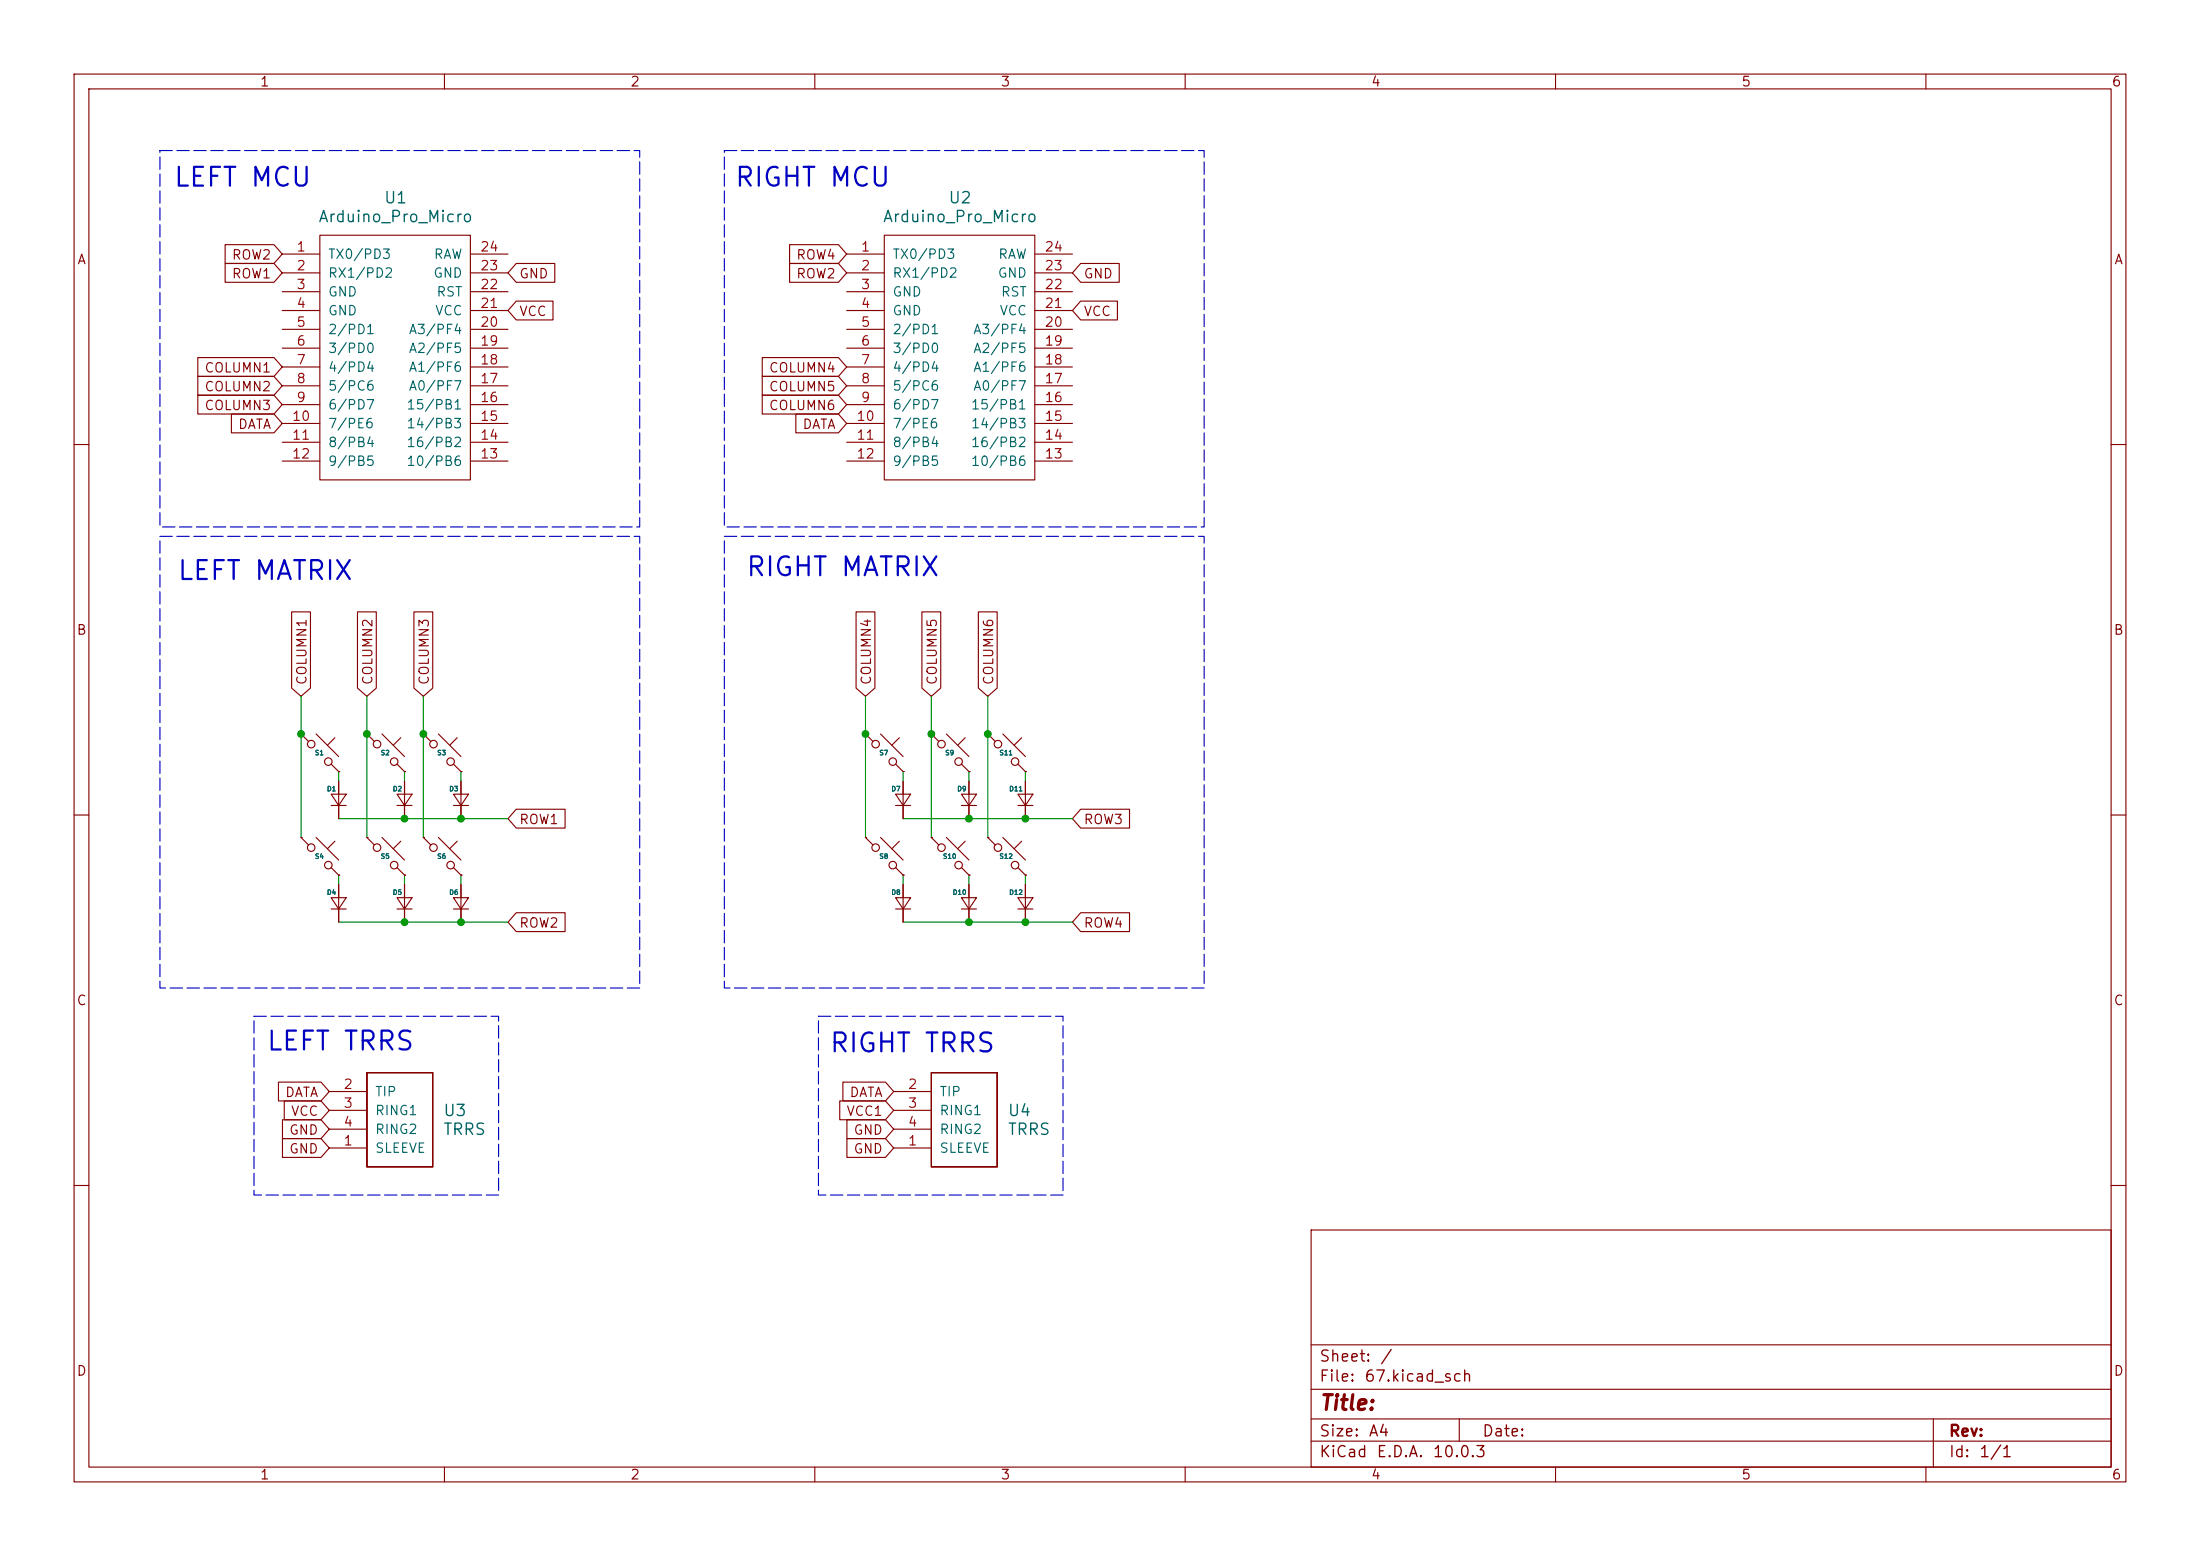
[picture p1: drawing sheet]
<svg xmlns="http://www.w3.org/2000/svg" width="297mm" height="210mm" viewBox="0 0 297 210" stroke-linecap="round" stroke-linejoin="round" font-family="sans-serif">
<g fill="none" stroke="#840000" stroke-width=".15">
<path d="M10 10h277v190h-277zM12 12h273v186h-273zM60 10v2M110 10v2M160 10v2M210 10v2M260 10v2M30.4 35.6h6.6l1.1 1.2-1.1 1.3h-6.6zM30.4 33h6.6l1.1 1.3-1.1 1.3h-6.6zM38.1 34.3h5.1M38.1 36.8h5.1M38.1 39.4h5.1"/>
<path d="M43.2 31.8h20.3v33h-20.3zM63.5 34.3h5.1M63.5 36.8h5.1M63.5 39.4h5.1M69.7 35.6h5.2v2.5h-5.2l-1.1-1.3zM106.6 33h6.6l1.1 1.3-1.1 1.3h-6.6zM106.6 35.6h6.6l1.1 1.2-1.1 1.3h-6.6zM114.3 34.3h5.1M114.3 36.8h5.1M114.3 39.4h5.1M119.4 31.8h20.3v33h-20.3zM139.7 34.3h5.1"/>
<path d="M139.7 36.8h5.1M139.7 39.4h5.1M145.9 35.6h5.2v2.5h-5.2l-1.1-1.3zM26.7 48.3h10.3l1.1 1.2-1.1 1.3h-10.3zM26.7 50.8h10.3l1.1 1.3-1.1 1.2h-10.3zM26.7 53.3h10.3l1.1 1.3-1.1 1.3h-10.3zM31.2 55.9h5.8l1.1 1.3-1.1 1.2h-5.8zM38.1 41.9h5.1M38.1 44.5h5.1M38.1 47h5.1M38.1 49.5h5.1M38.1 52.1h5.1"/>
<path d="M38.1 54.6h5.1M38.1 57.2h5.1M38.1 59.7h5.1M63.5 41.9h5.1M63.5 44.5h5.1M63.5 47h5.1M63.5 49.5h5.1M63.5 52.1h5.1M63.5 54.6h5.1M63.5 57.2h5.1M63.5 59.7h5.1M69.7 40.6h5v2.6h-5l-1.1-1.3z"/>
<path d="M102.9 50.8h10.3l1.1 1.3-1.1 1.2h-10.3zM102.9 53.3h10.3l1.1 1.3-1.1 1.3h-10.3zM102.9 48.3h10.3l1.1 1.2-1.1 1.3h-10.3zM107.4 55.9h5.8l1.1 1.3-1.1 1.2h-5.8zM114.3 41.9h5.1M114.3 44.5h5.1M114.3 47h5.1M114.3 49.5h5.1M114.3 52.1h5.1M114.3 54.6h5.1M114.3 57.2h5.1M114.3 59.7h5.1"/>
<path d="M139.7 41.9h5.1M139.7 44.5h5.1M139.7 47h5.1M139.7 49.5h5.1M139.7 52.1h5.1M139.7 54.6h5.1M139.7 57.2h5.1M139.7 59.7h5.1M145.9 40.6h5v2.6h-5l-1.1-1.3zM10 60h2M38.1 62.2h5.1M63.5 62.2h5.1"/>
<path d="M114.3 62.2h5.1M139.7 62.2h5.1M285 60h2M39.4 82.6h2.5v10.3l-1.3 1.1-1.2-1.1zM40.6 99.1l1.1 1M40.6 99.1h.1M42.7 99.1l3 3M45.2 99.6l-1 1M48.3 82.6h2.5v10.3l-1.3 1.1-1.2-1.1zM49.5 99.1l1 1M49.5 99.1h.1M51.6 99.1l3 3"/>
<path d="M54.1 99.6l-1 1M55.9 82.6h2.5v10.3l-1.3 1.1-1.2-1.1zM57.1 99.1l1.1 1M57.1 99.1h.1M59.2 99.1l3 3M61.7 99.6l-1 1M115.6 82.6h2.5v10.3l-1.3 1.1-1.2-1.1zM116.8 99.1l1.1 1M116.8 99.1h.1M118.9 99.1l3 3M121.4 99.6l-1 1M124.5 82.6h2.5v10.3l-1.3 1.1-1.2-1.1z"/>
<path d="M125.7 99.1l1 1M125.7 99.1h.1M127.8 99.1l3 3M130.3 99.6l-1 1M132.1 82.6h2.5v10.3l-1.3 1.1-1.2-1.1zM133.3 99.1l1.1 1M133.3 99.1h.1M135.4 99.1l3 3M137.9 99.6l-1 1M10 110h2M40.6 113l1.1 1M40.6 113h.1"/>
<path d="M42.7 113l3 3.1M44.7 117.1l1 1M44.7 107.2h2l-1 1.5zM44.7 103.1l1 1M44.7 108.7h2M45.2 113.5l-1 1.1M45.7 118.1h.1M45.7 104.1h.1M45.7 105.4v5.1M45.7 119.4v5.1M49.5 113l1 1M49.5 113h.1"/>
<path d="M51.6 113l3 3.1M53.6 107.2h2l-1 1.5zM53.6 117.1l1 1M53.6 103.1l1 1M53.6 108.7h2M54.1 113.5l-1 1.1M54.6 118.1h.1M54.6 104.1h.1M54.6 105.4v5.1M54.6 119.4v5.1M57.1 113l1.1 1M57.1 113h.1"/>
<path d="M59.2 113l3 3.1M61.2 107.2h2l-1 1.5zM61.2 117.1l1 1M61.2 103.1l1 1M61.2 108.7h2M61.7 113.5l-1 1.1M62.2 118.1h.1M62.2 104.1h.1M62.2 105.4v5.1M62.2 119.4v5.1M69.7 109.2h6.6v2.6h-6.6l-1.1-1.3zM116.8 113l1.1 1"/>
<path d="M116.8 113h.1M118.9 113l3 3.1M120.9 107.2h2l-1 1.5zM120.9 117.1l1 1M120.9 103.1l1 1M120.9 108.7h2M121.4 113.5l-1 1.1M121.9 118.1h.1M121.9 104.1h.1M121.9 105.4v5.1M121.9 119.4v5.1M125.7 113l1 1"/>
<path d="M125.7 113h.1M127.8 113l3 3.1M129.8 117.1l1 1M129.8 107.2h2l-1 1.5zM129.8 103.1l1 1M129.8 108.7h2M130.3 113.5l-1 1.1M130.8 118.1h.1M130.8 104.1h.1M130.8 105.4v5.1M130.8 119.4v5.1M133.3 113l1.1 1"/>
<path d="M133.3 113h.1M135.4 113l3 3.1M137.4 107.2h2l-1 1.5zM137.4 117.1l1 1M137.4 103.1l1 1M137.4 108.7h2M137.9 113.5l-1 1.1M138.4 118.1h.1M138.4 104.1h.1M138.4 105.4v5.1M138.4 119.4v5.1M145.9 109.2h6.6v2.6h-6.6l-1.1-1.3z"/>
<path d="M285 110h2M44.7 121.2h2l-1 1.5zM44.7 122.7h2M53.6 121.2h2l-1 1.5zM53.6 122.7h2M61.2 121.2h2l-1 1.5zM61.2 122.7h2M69.7 123.2h6.6v2.5h-6.6l-1.1-1.2zM120.9 121.2h2l-1 1.5zM120.9 122.7h2M129.8 121.2h2l-1 1.5zM129.8 122.7h2"/>
<path d="M137.4 121.2h2l-1 1.5zM137.4 122.7h2M145.9 123.2h6.6v2.5h-6.6l-1.1-1.2zM37.6 146h5.7l1.1 1.3-1.1 1.3h-5.7zM38.1 151.1h5.2l1.1 1.3-1.1 1.3h-5.2zM38.1 153.7h5.2l1.1 1.2-1.1 1.3h-5.2zM38.4 148.6h4.9l1.1 1.3-1.1 1.2h-4.9zM44.4 154.9h5.1M44.4 147.3h5.1M44.4 149.9h5.1M44.4 152.4h5.1M49.5 144.8h8.9z"/>
<path d="M49.5 144.8v12.7zM49.5 157.5h8.9zM58.4 144.8v12.7zM113.4 148.6h6.1l1.1 1.3-1.1 1.2h-6.1zM113.8 146h5.7l1.1 1.3-1.1 1.3h-5.7zM114.3 151.1h5.2l1.1 1.3-1.1 1.3h-5.2zM114.3 153.7h5.2l1.1 1.2-1.1 1.3h-5.2zM120.6 154.9h5.1M120.6 147.3h5.1M120.6 149.9h5.1M120.6 152.4h5.1M125.7 144.8h8.9z"/>
<path d="M125.7 144.8v12.7zM125.7 157.5h8.9zM134.6 144.8v12.7zM10 160h2M177 166h108v32h-108zM285 160h2M60 198v2M110 198v2M160 198v2M177 194.5h108M177 191.5h108M177 187.5h108"/>
<path d="M177 181.5h108M197 191.5v3M210 198v2M260 198v2M261 191.5v6.5"/>
<circle cx="42" cy="100.4" r=".51"/>
<circle cx="42" cy="114.4" r=".51"/>
<circle cx="44.3" cy="116.8" r=".51"/>
<circle cx="44.3" cy="102.8" r=".51"/>
<circle cx="50.9" cy="100.4" r=".51"/>
<circle cx="50.9" cy="114.4" r=".51"/>
<circle cx="53.2" cy="116.8" r=".51"/>
<circle cx="53.2" cy="102.8" r=".51"/>
<circle cx="58.5" cy="114.4" r=".51"/>
<circle cx="58.5" cy="100.4" r=".51"/>
<circle cx="60.8" cy="102.8" r=".51"/>
<circle cx="60.8" cy="116.8" r=".51"/>
<circle cx="118.2" cy="114.4" r=".51"/>
<circle cx="118.2" cy="100.4" r=".51"/>
<circle cx="120.5" cy="116.8" r=".51"/>
<circle cx="120.5" cy="102.8" r=".51"/>
<circle cx="127.1" cy="100.4" r=".51"/>
<circle cx="127.1" cy="114.4" r=".51"/>
<circle cx="129.4" cy="116.8" r=".51"/>
<circle cx="129.4" cy="102.8" r=".51"/>
<circle cx="134.7" cy="100.4" r=".51"/>
<circle cx="134.7" cy="114.4" r=".51"/>
<circle cx="137" cy="116.8" r=".51"/>
<circle cx="137" cy="102.8" r=".51"/>
</g>
<g fill="none" stroke="#009600" stroke-width=".15">
<path d="M40.6 94v19M49.5 94v19M57.1 94v19M116.8 94v19M125.7 94v19M133.3 94v19M45.7 110.5h22.9M45.7 104.1v1.3M45.7 118.1v1.3M54.6 104.1v1.3M54.6 118.1v1.3M62.2 104.1v1.3"/>
<path d="M62.2 118.1v1.3M121.9 104.1v1.3M121.9 118.1v1.3M121.9 110.5h22.9M130.8 104.1v1.3M130.8 118.1v1.3M138.4 104.1v1.3M138.4 118.1v1.3M45.7 124.5h22.9M121.9 124.5h22.9"/>
</g>
<path d="M21.6 20.3h64.8v50.8h-64.8zM97.8 20.3h64.8v50.8h-64.8zM21.6 72.4h64.8v61h-64.8zM97.8 72.4h64.8v61h-64.8zM34.3 137.2h33v24.1h-33zM110.5 137.2h33v24.1h-33z" fill="none" stroke="#0000c2" stroke-width=".15" stroke-dasharray="1.7 .6"/>
<g fill="#009600" stroke="#009600" stroke-width=".14">
<circle cx="138.4" cy="110.5" r=".46"/>
<circle cx="130.8" cy="110.5" r=".46"/>
<circle cx="138.4" cy="124.5" r=".46"/>
<circle cx="130.8" cy="124.5" r=".46"/>
<circle cx="62.2" cy="110.5" r=".46"/>
<circle cx="54.6" cy="110.5" r=".46"/>
<circle cx="62.2" cy="124.5" r=".46"/>
<circle cx="54.6" cy="124.5" r=".46"/>
<circle cx="40.6" cy="99.1" r=".46"/>
<circle cx="49.5" cy="99.1" r=".46"/>
<circle cx="57.1" cy="99.1" r=".46"/>
<circle cx="116.8" cy="99.1" r=".46"/>
<circle cx="125.7" cy="99.1" r=".46"/>
<circle cx="133.3" cy="99.1" r=".46"/>
</g>
<g font-size="2.5" fill="#0000c2">
<text x="23.3" y="25.8">LEFT MCU</text>
<text x="99" y="25.8">RIGHT MCU</text>
<text x="23.8" y="78.9">LEFT MATRIX</text>
<text x="100.6" y="78.4">RIGHT MATRIX</text>
<text x="35.8" y="142.4">LEFT TRRS</text>
<text x="111.8" y="142.7">RIGHT TRRS</text>
</g>
<text font-size="2" fill="#840000" x="178" y="190.8">Title:</text>
<g font-size="1.5" fill="#006464">
<text x="51.7" y="27.8">U1</text>
<text x="127.9" y="27.8">U2</text>
<text x="42.9" y="30.4">Arduino_Pro_Micro</text>
<text x="119.1" y="30.4">Arduino_Pro_Micro</text>
<text x="59.7" y="153.6">TRRS</text>
<text x="59.7" y="151">U3</text>
<text x="135.9" y="153.6">TRRS</text>
<text x="135.9" y="151">U4</text>
</g>
<g font-size="1.5" fill="#840000">
<text x="178" y="184.2">Sheet:</text>
<text x="186.2" y="184.2">/</text>
<text x="178" y="186.9">File:</text>
<text x="184.1" y="186.9">67.kicad_sch</text>
<text x="178" y="197.1">KiCad</text>
<text x="178" y="194.3">Size:</text>
<text x="184.7" y="194.3">A4</text>
<text x="185.7" y="197.1">E.D.A.</text>
<text x="193.3" y="197.1">10.0.3</text>
<text x="200" y="194.3">Date:</text>
<text x="263" y="194.3">Rev:</text>
<text x="263" y="197.1">Id:</text>
<text x="267.1" y="197.1">1/1</text>
</g>
<g font-size="1.3" fill="#840000">
<text x="35" y="12">1</text>
<text x="85" y="12">2</text>
<text x="135" y="12">3</text>
<text x="185" y="12">4</text>
<text x="235" y="12">5</text>
<text x="285" y="12">6</text>
<text x="10.3" y="36">A</text>
<text x="31.2" y="35.4">ROW2</text>
<text x="107.4" y="35.4">ROW4</text>
<text x="285.3" y="36">A</text>
<text x="31.2" y="37.9">ROW1</text>
<text x="70" y="37.9">GND</text>
<text x="107.4" y="37.9">ROW2</text>
<text x="146.2" y="37.9">GND</text>
<text x="70" y="43">VCC</text>
<text x="146.2" y="43">VCC</text>
<text x="27.5" y="50.6">COLUMN1</text>
<text x="27.5" y="53.1">COLUMN2</text>
<text x="103.7" y="53.1">COLUMN5</text>
<text x="103.7" y="50.6">COLUMN4</text>
<text x="27.5" y="55.7">COLUMN3</text>
<text x="32.1" y="58.2">DATA</text>
<text x="103.7" y="55.7">COLUMN6</text>
<text x="108.3" y="58.2">DATA</text>
<text x="10.3" y="86">B</text>
<text x="285.3" y="86">B</text>
<text x="41.7" y="92.6" transform="rotate(-90 41.7 92.6)">COLUMN1</text>
<text x="50.6" y="92.6" transform="rotate(-90 50.6 92.6)">COLUMN2</text>
<text x="58.2" y="92.6" transform="rotate(-90 58.2 92.6)">COLUMN3</text>
<text x="117.9" y="92.6" transform="rotate(-90 117.9 92.6)">COLUMN4</text>
<text x="126.8" y="92.6" transform="rotate(-90 126.8 92.6)">COLUMN5</text>
<text x="134.4" y="92.6" transform="rotate(-90 134.4 92.6)">COLUMN6</text>
<text x="70" y="111.6">ROW1</text>
<text x="146.2" y="111.6">ROW3</text>
<text x="70" y="125.5">ROW2</text>
<text x="146.2" y="125.5">ROW4</text>
<text x="10.3" y="136">C</text>
<text x="285.3" y="136">C</text>
<text x="38.4" y="148.4">DATA</text>
<text x="114.6" y="148.4">DATA</text>
<text x="38.9" y="153.5">GND</text>
<text x="39.2" y="150.9">VCC</text>
<text x="114.2" y="150.9">VCC1</text>
<text x="115.1" y="153.5">GND</text>
<text x="38.9" y="156">GND</text>
<text x="115.1" y="156">GND</text>
<text x="10.3" y="186">D</text>
<text x="285.3" y="186">D</text>
<text x="35" y="200">1</text>
<text x="85" y="200">2</text>
<text x="135" y="200">3</text>
<text x="185" y="200">4</text>
<text x="235" y="200">5</text>
<text x="285" y="200">6</text>
</g>
<g font-size="1.3" fill="#a90000">
<text x="39.9" y="34.3">1</text>
<text x="64.7" y="34.3">24</text>
<text x="116.1" y="34.3">1</text>
<text x="140.9" y="34.3">24</text>
<text x="39.9" y="36.8">2</text>
<text x="39.9" y="39.3">3</text>
<text x="39.9" y="41.9">4</text>
<text x="64.7" y="41.9">21</text>
<text x="64.7" y="39.3">22</text>
<text x="64.7" y="36.8">23</text>
<text x="116.1" y="36.8">2</text>
<text x="116.1" y="39.3">3</text>
<text x="116.1" y="41.9">4</text>
<text x="140.9" y="41.9">21</text>
<text x="140.9" y="39.3">22</text>
<text x="140.9" y="36.8">23</text>
<text x="39.9" y="44.4">5</text>
<text x="39.9" y="47">6</text>
<text x="64.7" y="47">19</text>
<text x="64.7" y="44.4">20</text>
<text x="116.1" y="44.4">5</text>
<text x="116.1" y="47">6</text>
<text x="140.9" y="47">19</text>
<text x="140.9" y="44.4">20</text>
<text x="39.9" y="49.5">7</text>
<text x="39.9" y="52">8</text>
<text x="64.7" y="52">17</text>
<text x="64.7" y="49.5">18</text>
<text x="116.1" y="49.5">7</text>
<text x="116.1" y="52">8</text>
<text x="140.9" y="52">17</text>
<text x="140.9" y="49.5">18</text>
<text x="39.3" y="57.1">10</text>
<text x="39.3" y="59.7">11</text>
<text x="39.9" y="54.6">9</text>
<text x="64.7" y="59.7">14</text>
<text x="64.7" y="57.1">15</text>
<text x="64.7" y="54.6">16</text>
<text x="115.5" y="57.1">10</text>
<text x="115.5" y="59.7">11</text>
<text x="116.1" y="54.6">9</text>
<text x="140.9" y="59.7">14</text>
<text x="140.9" y="57.1">15</text>
<text x="140.9" y="54.6">16</text>
<text x="39.3" y="62.2">12</text>
<text x="64.7" y="62.2">13</text>
<text x="115.5" y="62.2">12</text>
<text x="140.9" y="62.2">13</text>
<text x="46.3" y="147.3">2</text>
<text x="46.3" y="149.8">3</text>
<text x="122.5" y="147.3">2</text>
<text x="122.5" y="149.8">3</text>
<text x="46.3" y="154.9">1</text>
<text x="46.3" y="152.4">4</text>
<text x="122.5" y="154.9">1</text>
<text x="122.5" y="152.4">4</text>
</g>
<g font-size="1.3" fill="#006464">
<text x="44.2" y="35.3">TX0/PD3</text>
<text x="58.5" y="35.3">RAW</text>
<text x="120.4" y="35.3">TX0/PD3</text>
<text x="134.7" y="35.3">RAW</text>
<text x="44.2" y="37.8">RX1/PD2</text>
<text x="44.2" y="40.3">GND</text>
<text x="58.4" y="37.8">GND</text>
<text x="58.8" y="40.3">RST</text>
<text x="120.4" y="37.8">RX1/PD2</text>
<text x="120.4" y="40.3">GND</text>
<text x="134.6" y="37.8">GND</text>
<text x="135" y="40.3">RST</text>
<text x="44.2" y="42.9">GND</text>
<text x="44.2" y="45.4">2/PD1</text>
<text x="44.2" y="48">3/PD0</text>
<text x="55.1" y="48">A2/PF5</text>
<text x="55.1" y="45.4">A3/PF4</text>
<text x="58.7" y="42.9">VCC</text>
<text x="120.4" y="42.9">GND</text>
<text x="120.4" y="45.4">2/PD1</text>
<text x="120.4" y="48">3/PD0</text>
<text x="131.3" y="48">A2/PF5</text>
<text x="131.3" y="45.4">A3/PF4</text>
<text x="134.9" y="42.9">VCC</text>
<text x="44.2" y="50.5">4/PD4</text>
<text x="44.2" y="53">5/PC6</text>
<text x="55.1" y="53">A0/PF7</text>
<text x="55.1" y="50.5">A1/PF6</text>
<text x="120.4" y="50.5">4/PD4</text>
<text x="120.4" y="53">5/PC6</text>
<text x="131.3" y="53">A0/PF7</text>
<text x="131.3" y="50.5">A1/PF6</text>
<text x="44.2" y="55.6">6/PD7</text>
<text x="44.2" y="58.1">7/PE6</text>
<text x="54.8" y="58.1">14/PB3</text>
<text x="54.8" y="55.6">15/PB1</text>
<text x="120.4" y="55.6">6/PD7</text>
<text x="120.4" y="58.1">7/PE6</text>
<text x="131" y="58.1">14/PB3</text>
<text x="131" y="55.6">15/PB1</text>
<text x="44.2" y="60.7">8/PB4</text>
<text x="44.2" y="63.2">9/PB5</text>
<text x="54.8" y="63.2">10/PB6</text>
<text x="54.8" y="60.7">16/PB2</text>
<text x="120.4" y="60.7">8/PB4</text>
<text x="120.4" y="63.2">9/PB5</text>
<text x="131" y="63.2">10/PB6</text>
<text x="131" y="60.7">16/PB2</text>
<text x="50.5" y="148.3">TIP</text>
<text x="126.7" y="148.3">TIP</text>
<text x="50.5" y="155.9">SLEEVE</text>
<text x="50.5" y="150.8">RING1</text>
<text x="50.5" y="153.4">RING2</text>
<text x="126.7" y="155.9">SLEEVE</text>
<text x="126.7" y="150.8">RING1</text>
<text x="126.7" y="153.4">RING2</text>
</g>
<g font-size=".6" fill="#006464">
<text x="42.4" y="102.1">S1</text>
<text x="44.1" y="106.9">D1</text>
<text x="51.3" y="102.1">S2</text>
<text x="53" y="106.9">D2</text>
<text x="59" y="102.1">S3</text>
<text x="60.6" y="106.9">D3</text>
<text x="118.6" y="102.1">S7</text>
<text x="120.3" y="106.9">D7</text>
<text x="127.5" y="102.1">S9</text>
<text x="129.2" y="106.9">D9</text>
<text x="134.9" y="102.1">S11</text>
<text x="136.2" y="106.9">D11</text>
<text x="42.4" y="116.1">S4</text>
<text x="51.3" y="116.1">S5</text>
<text x="59" y="116.1">S6</text>
<text x="118.6" y="116.1">S8</text>
<text x="127.2" y="116.1">S10</text>
<text x="134.9" y="116.1">S12</text>
<text x="44.1" y="120.9">D4</text>
<text x="53" y="120.9">D5</text>
<text x="60.6" y="120.9">D6</text>
<text x="120.3" y="120.9">D8</text>
<text x="128.6" y="120.9">D10</text>
<text x="136.2" y="120.9">D12</text>
</g>
</svg>
